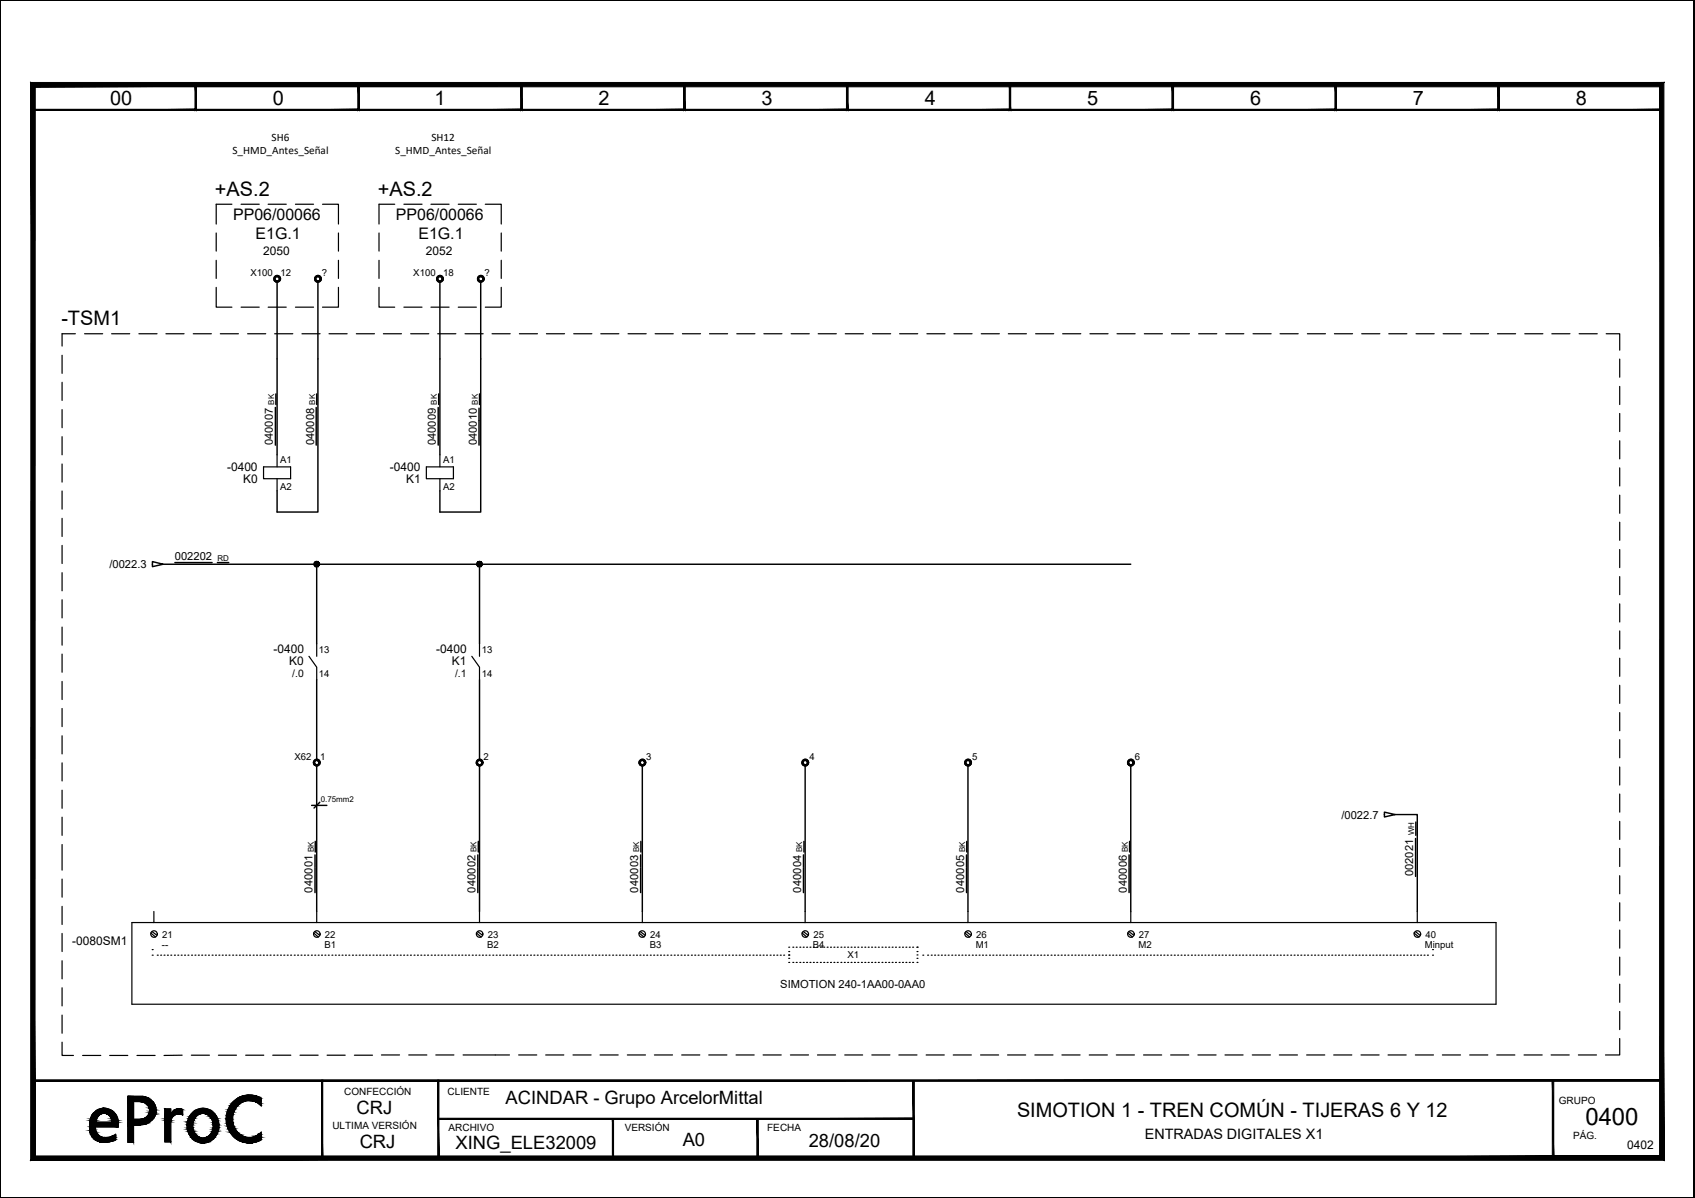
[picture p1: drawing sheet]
<svg xmlns="http://www.w3.org/2000/svg" width="297mm" height="210mm" viewBox="0 0 297 210" stroke-linecap="round" stroke-linejoin="round" font-family="sans-serif">
<!-- layer: eProC - L2 -->
<g fill="#000" stroke="#000" stroke-width=".18">
<path d="M31.2 194.3h.3zM31.7 195.3h.3zM35.1 194.2h1zM43.2 191.9h1.1zM45.3 193.4h.5v.2zM45.5 198.6l.3-.2v.2zM43.2 200.3h1.1z"/>
<path d="M0 0l296.8 .1zM0 0h296.9z"/>
<path d="M5.6 19.4h28.8l-.2-.3zM5.6 19.4l.3-.3h28.3zM5.6 14.7v4.7l.3-.3zM5.6 14.7l.3 .3v4.1zM5.6 14.7l.3 .3 28.5-.3zM5.9 15l28.5-.3-.2 .3zM34.4 14.7l-.2 .3 .2 4.4zM34.2 15l.2 4.4-.2-.3z"/>
<path d="M34.2 19.4h28.8l-.3-.3zM34.2 19.4l.2-.3h28.3zM34.2 14.7v4.7l.2-.3zM34.2 14.7l.2 .3v4.1zM34.2 14.7l.2 .3 28.6-.3zM34.4 15l28.6-.3-.3 .3zM62.7 15l.3 4.4v-4.7zM62.7 15l.3 4.4-.3-.3z"/>
<path d="M62.7 19.4h28.8l-.2-.3zM62.7 19.4l.2-.3h28.4zM62.7 14.7v4.7l.2-.3zM62.7 14.7l.2 .3v4.1zM62.7 14.7l.2 .3 28.6-.3zM62.9 15l28.6-.3-.2 .3zM91.3 15l.2 4.4v-4.7zM91.3 15l.2 4.4-.2-.3z"/>
<path d="M91.3 19.4h28.8l-.3-.3zM91.3 19.4l.2-.3h28.3zM91.3 14.7v4.7l.2-.3zM91.3 14.7l.2 .3v4.1zM91.3 14.7l.2 .3 28.6-.3zM91.5 15l28.6-.3-.3 .3zM119.8 15l.3 4.4v-4.7zM119.8 15l.3 4.4-.3-.3z"/>
<path d="M119.8 19.4h28.8l-.2-.3zM119.8 19.4l.3-.3h28.3zM119.8 14.7v4.7l.3-.3zM119.8 14.7l.3 .3v4.1zM119.8 14.7l.3 .3 28.5-.3zM120.1 15l28.5-.3-.2 .3zM148.6 14.7l-.2 .3 .2 4.4zM148.4 15l.2 4.4-.2-.3z"/>
<path d="M148.3 19.4h28.8l-.2-.3zM148.3 19.4l.3-.3h28.3zM148.3 14.7v4.7l.3-.3zM148.3 14.7l.3 .3v4.1zM148.3 14.7l.3 .3 28.5-.3zM148.6 15l28.5-.3-.2 .3zM177.1 14.7l-.2 .3 .2 4.4zM176.9 15l.2 4.4-.2-.3z"/>
<path d="M176.9 19.4h28.8l-.3-.3zM176.9 19.4l.2-.3h28.3zM176.9 14.7v4.7l.2-.3zM176.9 14.7l.2 .3v4.1zM176.9 14.7l.2 .3 28.6-.3zM177.1 15l28.6-.3-.3 .3zM205.7 14.7l-.3 .3 .3 4.4zM205.4 15l.3 4.4-.3-.3z"/>
<path d="M205.4 19.4h28.8l-.2-.3zM205.4 19.4l.3-.3h28.3zM205.4 14.7v4.7l.3-.3zM205.4 14.7l.3 .3v4.1zM205.4 14.7l.3 .3 28.5-.3zM205.7 15l28.5-.3-.2 .3zM234.2 14.7l-.2 .3 .2 4.4zM234 15l.2 4.4-.2-.3z"/>
<path d="M234 19.4h28.8l-.3-.3zM234 19.4l.2-.3h28.3zM234 14.7v4.7l.2-.3zM234 14.7l.2 .3v4.1zM234 14.7l.2 .3 28.6-.3zM234.2 15l28.6-.3-.3 .3zM262.8 14.7l-.3 .3 .3 4.4zM262.5 15l.3 4.4-.3-.3z"/>
<path d="M262.5 19.4h28.8l-.3-.3zM262.5 19.4l.2-.3h28.3zM262.5 14.7v4.7l.2-.3zM262.5 14.7l.2 .3v4.1zM262.5 14.7l.2 .3 28.6-.3zM262.7 15l28.6-.3-.3 .3zM291.3 14.7l-.3 .3 .3 4.4zM291 15l.3 4.4-.3-.3z"/>
<path d="M296.8 .1v209.7l.1-209.8zM296.9 0v209.9z"/>
<path d="M5.8 189.2v.3l285.4-.3zM5.8 189.5l285.4-.3v.3z"/>
<path d="M15.7 197.5l1 .3v-.3zM15.7 197.5l1 .3h-1z"/>
<path d="M15.7 197.8l1 .2v-.2zM15.7 197.8l1 .2h-1z"/>
<path d="M15.7 198l1.1 .1-.1-.1zM15.7 198l1.1 .1h-1.1z"/>
<path d="M15.7 198.1l1.1 .2v-.2zM15.7 198.1l1.1 .2h-1.1z"/>
<path d="M15.7 198.3l1.2 .1zM15.7 198.3l1.2 .1z"/>
<path d="M15.7 196.3l1.2 .1zM15.7 196.3l1.2 .1z"/>
<path d="M15.7 196.4l1.1 .2 .1-.2zM15.7 196.4l1.1 .2h-1.1z"/>
<path d="M15.7 198.4l1.3 .2-.1-.2zM15.7 198.4l1.3 .2h-1.2z"/>
<path d="M15.8 196.1l1.1 .2v-.2zM15.8 196.1l1.1 .2h-1.2z"/>
<path d="M15.9 195.9l1 .2 .1-.2zM15.9 195.9l1 .2h-1.1z"/>
<path d="M15.8 198.6l1.3 .1zM15.8 198.6l1.3 .1z"/>
<path d="M15.9 195.8h1.2zM15.9 195.8l1.1 .1h-1.1z"/>
<path d="M15.8 198.7l1.4 .2-.1-.2zM15.8 198.7l1.4 .2h-1.2z"/>
<path d="M16 195.6l1.1 .2 .1-.2zM16 195.6l1.1 .2h-1.2z"/>
<path d="M16 198.9l1.4 .2-.2-.2zM16 198.9l1.4 .2h-1.4zM16 199.1h1.4zM16 199.1h1.4z"/>
<path d="M16.1 195.4l1.1 .2 .2-.2zM16.1 195.4l1.1 .2h-1.2z"/>
<path d="M16.1 195.4h1.3zM16.1 195.4h1.3z"/>
<path d="M16 199.1l1.7 .1-.3-.1zM16 199.1l1.7 .1h-1.6z"/>
<path d="M16.2 195.3l1.2 .1 .2-.1zM16.2 195.3l1.2 .1h-1.3z"/>
<path d="M16.1 199.2l1.8 .1zM16.1 199.2l1.8 .1z"/>
<path d="M16.3 195.1l1.3 .2 .3-.2zM16.3 195.1l1.3 .2h-1.4z"/>
<path d="M16.2 199.3h2zM16.2 199.3h2z"/>
<path d="M16.3 195.1h1.8zM16.3 195.1h1.6z"/>
<path d="M18 194.2l.9 .1zM17.5 194.3l.5-.1 .9 .1z"/>
<path d="M16.3 199.3h2.5zM16.3 199.3h2.5z"/>
<path d="M17.5 194.3l1.8 .2-.4-.2zM17.1 194.5l.4-.2 1.8 .2z"/>
<path d="M17.1 194.5l2.7 .2-.5-.2zM16.7 194.7l.4-.2 2.7 .2z"/>
<path d="M17.2 200h2.4zM17.2 200h2.1z"/>
<path d="M16.7 194.7l3.4 .3-.3-.3zM16.3 195l.4-.3 3.4 .3z"/>
<path d="M17 199.9h2.9zM17 199.9l2.6 .1z"/>
<path d="M16.3 195l3.9 .1zM16.3 195l3.9 .1z"/>
<path d="M18.4 195.1h1.8zM18.4 195.1h1.8z"/>
<path d="M18.6 195.1l1.6 .2v-.2zM18.6 195.1l1.6 .2h-1.4z"/>
<path d="M18.8 195.3l1.6 .1-.2-.1zM18.8 195.3l1.6 .1h-1.4z"/>
<path d="M20.2 198.8l.1 .2zM19.8 199l.4-.2 .1 .2z"/>
<path d="M19.8 199l.5 .2v-.2zM19.3 199.2l.5-.2 .5 .2z"/>
<path d="M19.3 199.2l1 .1zM18.8 199.3h1.5z"/>
<path d="M18.8 199.3h1.5zM18.8 199.3h1.5z"/>
<path d="M16.3 199.3l4 .1zM16.3 199.3l4 .1z"/>
<path d="M16.3 199.4l4 .3v-.3zM16.3 199.4l4 .3h-3.7z"/>
<path d="M16.6 199.7h3.7zM16.6 199.7h3.7z"/>
<path d="M16.7 199.7l3.2 .2 .4-.2zM16.7 199.7l3.2 .2h-2.9z"/>
<path d="M19 195.4h1.4zM19 195.4h1.4z"/>
<path d="M19.1 195.4l1.3 .2v-.2zM19.1 195.4l1.3 .2h-1.1z"/>
<path d="M19.3 195.6l1.3 .2-.2-.2zM19.3 195.6l1.3 .2h-1.2z"/>
<path d="M19.4 195.8l1.2 .1zM19.4 195.8l1.2 .1z"/>
<path d="M19.4 195.9l1.2 .2v-.2zM19.4 195.9l1.2 .2h-1.1z"/>
<path d="M19.5 196.1l1.2 .2-.1-.2zM19.5 196.1l1.2 .2h-1.1z"/>
<path d="M19.6 196.3l1.1 .1zM19.6 196.3l1.1 .1z"/>
<path d="M19.6 196.4l1.1 .2v-.2zM19.6 196.4l1.1 .2h-1.1z"/>
<path d="M15.7 196.6l5 .3v-.3zM15.7 196.6l5 .3h-5z"/>
<path d="M15.7 196.9l5 .6v-.6zM15.7 196.9l5 .6h-5z"/>
<path d="M22.4 197.1h1zM22.4 197.1h1z"/>
<path d="M22.4 193l1 3.1v-3.1zM22.4 193l1 3.1h-1z"/>
<path d="M22.4 197.1l1 3.1v-3.1zM22.4 197.1l1 3.1h-1z"/>
<path d="M22.4 192.1l3.1 .1-.5-.1zM22.4 192.1l3.1 .1h-3.1z"/>
<path d="M22.4 197h2.7zM22.4 197l2.2 .1z"/>
<path d="M22.4 192.2l3.6 .2-.5-.2zM22.4 192.2l3.6 .2h-3.6z"/>
<path d="M22.4 196.9l2.7 .1 .6-.1zM22.4 196.9l2.7 .1h-2.7z"/>
<path d="M22.4 192.4l4.1 .4-.5-.4zM22.4 192.4l4.1 .4h-4.1z"/>
<path d="M22.4 196.7l3.3 .2 .5-.2zM22.4 196.7l3.3 .2h-3.3z"/>
<path d="M22.4 192.8l4.4 .2-.3-.2zM22.4 192.8l4.4 .2h-4.4z"/>
<path d="M22.4 196.3l3.8 .4 .4-.4zM22.4 196.3l3.8 .4h-3.8z"/>
<path d="M24.5 193l2.3 .1zM24.5 193l2.3 .1z"/>
<path d="M22.4 196.1l4.2 .2 .2-.2zM22.4 196.1l4.2 .2h-4.2z"/>
<path d="M24.8 193.1h2zM24.8 193.1h2z"/>
<path d="M24.8 196.1h2zM24.5 196.1h2.3z"/>
<path d="M25 193.1h1.9zM25 193.1h1.9z"/>
<path d="M25.1 196h1.7zM24.8 196.1h2z"/>
<path d="M25.1 193.1l1.9 .2-.1-.2zM25.1 193.1l1.9 .2h-1.6z"/>
<path d="M25.3 195.9h1.6zM25.1 196h1.7z"/>
<path d="M25.4 193.3l1.7 .1-.1-.1zM25.4 193.3l1.7 .1h-1.4z"/>
<path d="M25.4 195.9h1.6zM25.3 195.9h1.6z"/>
<path d="M25.7 193.4l1.4 .2v-.2zM25.7 193.4l1.4 .2h-1.4z"/>
<path d="M25.7 195.7l1.3 .2 .1-.2zM25.4 195.9l.3-.2 1.3 .2z"/>
<path d="M25.7 193.6h1.5zM25.7 193.6h1.5z"/>
<path d="M25.9 193.6l1.4 .3-.1-.3zM25.9 193.6l1.4 .3h-1.3z"/>
<path d="M25.9 195.5h1.3zM25.9 195.5h1.3z"/>
<path d="M25.9 195.5l1.2 .2 .1-.2zM25.9 195.5l1.2 .2h-1.4z"/>
<path d="M26 193.9l1.3 .1v-.1zM26 193.9l1.3 .1h-1.2z"/>
<path d="M26 195.3l1.2 .2 .1-.2zM26 195.3l1.2 .2h-1.3z"/>
<path d="M26.1 194l1.2 .2v-.2zM26.1 194l1.2 .2h-1.2z"/>
<path d="M26.1 194.2l1.2 .3v-.3zM26.1 194.2l1.2 .3h-1.1z"/>
<path d="M26.2 194.5h1.2zM26.2 194.5h1.2z"/>
<path d="M26.2 194.7l1.1 .3v-.3zM26.2 194.7l1.1 .3h-1.2zM26.1 195h1.2zM26.1 195h1.2z"/>
<path d="M26.1 195l1.2 .3v-.3zM26.1 195l1.2 .3h-1.3z"/>
<path d="M26.2 194.5l1.1 .2 .1-.2zM26.2 194.5l1.1 .2h-1.1z"/>
<path d="M28.9 194.3l1 .9v-.9zM28.9 194.3l1 .9h-1z"/>
<path d="M28.9 195.2l1 .1zM28.9 195.2l1 .1z"/>
<path d="M28.9 196.6l1 3.5v-3.5zM28.9 196.6l1 3.5h-1z"/>
<path d="M28.9 196.3l1 .3 .1-.3zM28.9 196.3l1 .3h-1z"/>
<path d="M28.9 196.1l1.1 .2v-.2zM28.9 196.1l1.1 .2h-1.1z"/>
<path d="M28.9 195.8l1.1 .3 .1-.3zM28.9 195.8l1.1 .3h-1.1z"/>
<path d="M28.9 195.6l1.2 .2 .2-.2zM28.9 195.6l1.2 .2h-1.2z"/>
<path d="M28.9 195.5l1.4 .1 .2-.1zM28.9 195.5l1.4 .1h-1.4z"/>
<path d="M28.9 195.3l1.6 .2 .2-.2zM28.9 195.3l1.6 .2h-1.6z"/>
<path d="M29.9 195.2l1.1 .1zM29.9 195.2l1.1 .1z"/>
<path d="M28.9 195.3h2.1zM28.9 195.3h1.8z"/>
<path d="M30 195.2h1.2zM30 195.2h1z"/>
<path d="M31.2 194.3h.5zM31 194.3h.7z"/>
<path d="M31 194.3h.8zM30.9 194.3h.9z"/>
<path d="M31.7 195.3h.3zM31.9 195.3l.1 .1z"/>
<path d="M30.9 194.3l1.1 .1zM30.7 194.4h1.3z"/>
<path d="M30.7 194.4l1.3 .1zM30.6 194.5h1.4z"/>
<path d="M30.6 194.5l1.4 .1v-.1zM30.4 194.6l.2-.1 1.4 .1z"/>
<path d="M30.4 194.6l1.6 .2v-.2zM30.2 194.8l.2-.2 1.6 .2z"/>
<path d="M30.2 194.8l1.8 .2v-.2zM30.2 194.8l1.8 .2h-1.9z"/>
<path d="M30.1 195l1.9 .2v-.2zM30.1 195l1.9 .2h-2z"/>
<path d="M31.2 195.2h.8zM31.2 195.2h.8z"/>
<path d="M31.5 195.2l.5 .1zM31.5 195.2l.5 .1z"/>
<path d="M33 196h1.1zM33 196h1.1z"/>
<path d="M32.8 197.1h1zM32.8 197.1h1z"/>
<path d="M32.8 197.1l1 .4v-.4zM32.8 197.1l1 .4h-1z"/>
<path d="M32.8 197.5l1 .2v-.2zM32.8 197.5l1 .2h-1z"/>
<path d="M32.8 196.7l1 .4v-.4zM32.8 196.7l1 .4h-1z"/>
<path d="M32.8 197.7l1.1 .3-.1-.3zM32.8 197.7l1.1 .3h-1z"/>
<path d="M32.9 196.5l.9 .2 .1-.2zM32.9 196.5l.9 .2h-1z"/>
<path d="M32.9 198l1.1 .2-.1-.2zM32.9 198l1.1 .2h-1.1z"/>
<path d="M32.9 196.4l1 .1 .1-.1zM32.9 196.4l1 .1h-1z"/>
<path d="M32.9 198.2l1.1 .1zM32.9 198.2l1.1 .1z"/>
<path d="M33 198.3l1.2 .3-.2-.3zM33 198.3l1.2 .3h-1.1z"/>
<path d="M33 196l1 .4 .1-.4zM33 196l1 .4h-1.1z"/>
<path d="M33.1 198.6l1.2 .2-.1-.2zM33.1 198.6l1.2 .2h-1.2z"/>
<path d="M33.2 195.7l.9 .3 .2-.3zM33.2 195.7l.9 .3h-1.1z"/>
<path d="M33.1 198.8l1.4 .1-.2-.1zM33.1 198.8l1.4 .1h-1.2z"/>
<path d="M33.3 198.9l1.5 .3-.3-.3zM33.3 198.9l1.5 .3h-1.4z"/>
<path d="M33.3 195.5l1 .2 .2-.2zM33.3 195.5l1 .2h-1.1z"/>
<path d="M33.3 195.4h1.3zM33.3 195.5h1.2z"/>
<path d="M33.4 199.2h1.5zM33.4 199.2h1.5z"/>
<path d="M33.5 195.3l1.1 .1 .3-.1zM33.5 195.3l1.1 .1h-1.3z"/>
<path d="M33.4 199.2l1.7 .1zM33.4 199.2l1.7 .1z"/>
<path d="M33.5 199.3l1.9 .1zM33.5 199.3l1.9 .1z"/>
<path d="M33.6 195.1l1.3 .2 .3-.2zM33.6 195.1l1.3 .2h-1.4z"/>
<path d="M33.6 195.1h2zM33.6 195.1h1.6z"/>
<path d="M35.1 194.2l1.5 .2-.5-.2zM34.5 194.4l.6-.2 1.5 .2z"/>
<path d="M34.5 194.4l2.6 .3-.5-.3zM34 194.7l.5-.3 2.6 .3z"/>
<path d="M34.3 200l2.1 .2 .4-.2zM34.3 200l2.1 .2h-1.6z"/>
<path d="M34 194.7l3.5 .3-.4-.3zM34 194.7l3.5 .3h-3.8z"/>
<path d="M33.8 199.7l3 .3 .5-.3zM33.8 199.7l3 .3h-2.5z"/>
<path d="M33.7 195l3.8 .1zM33.7 195l3.8 .1z"/>
<path d="M35.6 195.1h2zM35.6 195.1h2z"/>
<path d="M33.6 199.4l3.7 .3 .2-.3zM33.6 199.4l3.7 .3h-3.5z"/>
<path d="M35.9 195.1l1.8 .2-.1-.2zM35.9 195.1l1.8 .2h-1.5z"/>
<path d="M36.1 199.3h1.5zM35.7 199.4h1.8z"/>
<path d="M36.2 195.3l1.6 .1-.1-.1zM36.2 195.3l1.6 .1h-1.3z"/>
<path d="M36.2 199.2h1.5zM36.1 199.3h1.5z"/>
<path d="M36.4 199.2h1.3zM36.2 199.2h1.5z"/>
<path d="M36.5 195.4l1.3 .1zM36.5 195.4l1.3 .1z"/>
<path d="M36.6 195.5l1.4 .2-.2-.2zM36.6 195.5l1.4 .2h-1.2z"/>
<path d="M36.7 198.9l1 .3 .2-.3zM36.4 199.2l.3-.3 1 .3z"/>
<path d="M36.8 195.7l1.3 .3-.1-.3zM36.8 195.7l1.3 .3h-1.1z"/>
<path d="M36.8 198.8l1.1 .1 .1-.1zM36.8 198.8l1.1 .1h-1.2z"/>
<path d="M36.9 198.6l1.1 .2 .1-.2zM36.9 198.6l1.1 .2h-1.2z"/>
<path d="M37 196h1.1zM37 196h1.1z"/>
<path d="M37 196l1.2 .4-.1-.4zM37 196l1.2 .4h-1z"/>
<path d="M37.1 198.3l1 .3 .1-.3zM37.1 198.3l1 .3h-1.2z"/>
<path d="M37.2 196.4l1.1 .1-.1-.1zM37.2 196.4l1.1 .1h-1z"/>
<path d="M37.2 198.2h1zM37.2 198.2l1 .1h-1.1z"/>
<path d="M37.3 196.5l1 .2v-.2zM37.3 196.5l1 .2h-1z"/>
<path d="M37.3 198l.9 .2 .1-.2zM37.3 198l.9 .2h-1z"/>
<path d="M37.3 196.7l1.1 .4-.1-.4zM37.3 196.7l1.1 .4h-1.1z"/>
<path d="M37.3 197.1h1.1zM37.3 197.1h1.1z"/>
<path d="M37.3 197.1l1.1 .4v-.4zM37.3 197.1l1.1 .4h-1.1z"/>
<path d="M37.3 197.5l1.1 .2v-.2zM37.3 197.5l1.1 .2h-1.1z"/>
<path d="M37.3 197.7l1 .3 .1-.3zM37.3 197.7l1 .3h-1z"/>
<path d="M39.6 196.1l1.2 .6v-.6zM39.6 196.1l1.2 .6h-1.1z"/>
<path d="M39.7 195.4l1.1 .7v-.7zM39.7 195.4l1.1 .7h-1.2z"/>
<path d="M39.7 196.7l1.2 .2-.1-.2zM39.7 196.7l1.2 .2h-1.2z"/>
<path d="M39.7 195.3l1.1 .1 .1-.1zM39.7 195.3l1.1 .1h-1.1z"/>
<path d="M39.7 196.9l1.3 .4-.1-.4zM39.7 196.9l1.3 .4h-1.2z"/>
<path d="M39.8 194.8l1.1 .5 .1-.5zM39.8 194.8l1.1 .5h-1.2z"/>
<path d="M39.8 197.3l1.3 .4-.1-.4zM39.8 197.3l1.3 .4h-1.2z"/>
<path d="M39.9 194.5l1.1 .3 .1-.3zM39.9 194.5l1.1 .3h-1.2z"/>
<path d="M39.9 197.7l1.4 .2-.2-.2zM39.9 197.7l1.4 .2h-1.3z"/>
<path d="M40 194.3l1.1 .2 .2-.2zM40 194.3l1.1 .2h-1.2z"/>
<path d="M40 197.9l1.6 .5-.3-.5zM40 197.9l1.6 .5h-1.3zM40.3 198.4h1.3zM40.3 198.4h1.3z"/>
<path d="M40.3 193.8l1 .5 .3-.5zM40.3 193.8l1 .5h-1.3z"/>
<path d="M40.3 198.4l1.8 .4-.5-.4zM40.3 198.4l1.8 .4h-1.5z"/>
<path d="M40.6 193.4l1 .4 .5-.4zM40.6 193.4l1 .4h-1.3zM40.3 193.8h1.3zM40.3 193.8h1.3z"/>
<path d="M40.6 198.8l1.8 .2-.3-.2zM40.6 198.8l1.8 .2h-1.6z"/>
<path d="M40.8 193.1l1.3 .3 .3-.3zM40.8 193.1l1.3 .3h-1.5z"/>
<path d="M40.8 199l1.7 .1zM40.8 199l1.7 .1z"/>
<path d="M40.9 193.1h1.6zM40.8 193.1h1.6z"/>
<path d="M40.9 199.1l2.2 .2-.6-.2zM40.9 199.1l2.2 .2h-2z"/>
<path d="M41.1 192.9l1.4 .2 .6-.2zM40.9 193.1l.2-.2 1.4 .2z"/>
<path d="M41.1 199.3h2.6zM41.1 199.3h2.6z"/>
<path d="M41.1 192.8h2.6zM41.1 192.8l2 .1z"/>
<path d="M43.2 191.9l1.4 .1zM42.8 192h1.8z"/>
<path d="M42.8 192l2.2 .1-.4-.1zM42.4 192.1l.4-.1 2.2 .1z"/>
<path d="M42.4 192.1l2.9 .1-.3-.1zM42 192.2l.4-.1 2.9 .1z"/>
<path d="M45.3 193.4l.5 .2zM45.6 193.6h.2v.2z"/>
<path d="M42 192.2l3.8 .2-.5-.2zM41.7 192.4l.3-.2 3.8 .2z"/>
<path d="M42 199.9l3 .1 .3-.1zM42 199.9l3 .1h-2.6z"/>
<path d="M41.7 192.4l4.1 .2v-.2zM41.4 192.6l.3-.2 4.1 .2z"/>
<path d="M41.4 192.6l4.4 .2v-.2zM41.1 192.8l.3-.2 4.4 .2z"/>
<path d="M43.7 192.8l2.1 .1zM43.7 192.8l2.1 .1z"/>
<path d="M44.2 192.9l1.6 .2v-.2zM44.2 192.9l1.6 .2h-1z"/>
<path d="M44.8 193.1l1 .3v-.3zM44.8 193.1l1 .3h-.5z"/>
<path d="M45.5 198.6l.3 .2v-.2zM45.3 198.8l.2-.2 .3 .2z"/>
<path d="M45.3 198.8l.5 .3v-.3zM44.8 199.1l.5-.3 .5 .3z"/>
<path d="M44.8 199.1l1 .2v-.2zM44.2 199.3l.6-.2 1 .2z"/>
<path d="M44.2 199.3h1.6zM43.7 199.3h2.1z"/>
<path d="M41.1 199.3l4.7 .2v-.2zM41.1 199.3l4.7 .2h-4.4z"/>
<path d="M41.4 199.5l4.4 .2v-.2zM41.4 199.5l4.4 .2h-4.1z"/>
<path d="M41.7 199.7l3.6 .2 .5-.2zM41.7 199.7l3.6 .2h-3.3z"/>
<path d="M76.8 195.9v.2l83.3-.2zM76.8 196.1l83.3-.2v.2z"/>
<path d="M.1 0l-.1 209.9zM0 0v209.9z"/>
<path d="M5.4 203.3l285.4-.8h-284.7zM5.4 203.3l285.4-.8 .8 .8zM290.9 15.2l-.1 187.3 .8 .8zM291.6 14.4v188.9l-.7-188.1zM6.2 15.2h284.7l.7-.8zM5.4 14.4h286.2l-285.4 .8zM5.4 14.4l.7 188.1 .1-187.3zM5.4 14.4l.7 188.1-.7 .8z"/>
<path d="M17.8 200.1h.9zM17.8 200.1l.5 .1z"/>
<path d="M17.7 200.1h1.2zM17.7 200.1h1z"/>
<path d="M17.4 200h1.9zM17.4 200l1.5 .1z"/>
<path d="M34.8 200.2l1 .1 .6-.1zM34.8 200.2l1 .1z"/>
<path d="M43.2 200.3h.7zM43.4 200.3h.5z"/>
<path d="M42.8 200.2h1.8zM42.8 200.2l1.5 .1z"/>
<path d="M42.4 200l2.2 .2 .4-.2zM42.4 200l2.2 .2h-1.8z"/>
<path d="M56.3 189.2v13.6h.3zM56.3 189.2h.3v13.6z"/>
<path d="M76.7 189.2v13.6h.2zM76.7 189.2h.2v13.6z"/>
<path d="M107.3 196.1v6.7h.2zM107.3 196.1h.2v6.7z"/>
<path d="M132.6 196.1v6.7h.3zM132.6 196.1h.3v6.7z"/>
<path d="M160 189.3v13.6h.2zM160 189.3h.2v13.6z"/>
<path d="M272 189.3v13.6h.3zM272 189.3h.3v13.6z"/>
<path d="M.1 209.8l296.8 .1zM.1 209.8l296.8 .1h-296.9z"/>
<path d="M0 209.9l296.9-.1zM0 209.8h296.9z"/>
</g>
<g fill="none" stroke="#000" stroke-width=".18">
<path d="M15.7 196.9v1.1M15.7 196.8a2.52 2.52 0 0 1 2.6-2.6 2.52 2.52 0 0 1 2.5 2.6M15.7 197.9a2.36 2.36 0 0 0 2.6 2.3M16.7 197.4a1.71 1.71 0 0 0 1.6 1.9M16.8 196.6h2.8M16.9 196.6a1.38 1.38 0 0 1 1.4-1.6 1.38 1.38 0 0 1 1.3 1.6M20.3 198.8v.9M20.3 198.7l-1.2 .5-.9 .1M20.3 199.7l-1.2 .4h-.9M20.7 196.9v.6h-4M23.4 192.1h-1v8.1h1v-3.1h1.2M23.4 193v3.1"/>
<path d="M24.5 193h-1.1v3.1h1.1M24.5 193a1.55 1.55 0 0 1 1.7 1.6 1.55 1.55 0 0 1-1.7 1.5M24.6 197.1a2.5 2.5 0 0 0 2.5-1.5 2.5 2.5 0 0 0-.5-2.8l-1-.6-.6-.1h-2.6v5M29.9 195.3v-1h-1v5.8h1v-3.5M30 195.2a1.55 1.55 0 0 1 2-.8v1M32 195.4a1.38 1.38 0 0 0-2 1.2M33.8 194.8a2.8 2.8 0 0 1 3.1-.3 2.8 2.8 0 0 1 1.5 2.7 2.83 2.83 0 0 1-2.8 3.1 2.83 2.83 0 0 1-2.8-3.1 3.2 3.2 0 0 1 1-2.4zM34.3 195.7a1.71 1.71 0 0 1 1.8-.5 1.71 1.71 0 0 1 1.2 1.5 1.98 1.98 0 0 1-2.2 2.6 2.3 2.3 0 0 1-.8-3.6zM45.8 193.8v-1.4a4.1 4.1 0 0 0-6.2 3.6 4.1 4.1 0 0 0 6.2 3.7v-1.3M45.8 193.7a2.91 2.91 0 0 0-3.4-.6 2.91 2.91 0 0 0-1.6 2.9 2.93 2.93 0 0 0 1.7 3 2.93 2.93 0 0 0 3.3-.7M0 209.9h.1"/>
</g>
<g fill="none" stroke="#000" stroke-width=".21">
<path d="M5.8 19.3h285.4v170h-285.4zM40.6 35.8h-2.7v3.5M42.2 35.8h3.2M47 35.8h3.2M51.8 35.8h3.1M56.5 35.8h2.8v3.5M69.2 35.8h-2.8v3.5M70.8 35.8h3.2M75.5 35.8h3.2M80.3 35.8h3.2M85 35.8h2.8v3.5M13.2 58.5h-2.3v2.1"/>
<path d="M14.8 58.5h3.2M19.6 58.5h3.1M24.3 58.5h3.2M29.1 58.5h3.2M33.9 58.5h3.1M37.9 50.3v3.5h2.7M37.9 40.8v3.2M37.9 45.6v3.2M38.6 58.5h3.2M42.2 53.8h3.2M43.4 58.5h3.2M47 53.8h3.2"/>
<path d="M48.1 58.5h3.2M51.8 53.8h3.1M52.9 58.5h3.2M57.7 58.5h3.1M59.3 50.3v3.5h-2.8M59.3 40.8v3.2M59.3 45.6v3.2M62.4 58.5h3.2M66.4 50.3v3.5h2.8M66.4 40.8v3.2M66.4 45.6v3.2M67.2 58.5h3.2"/>
<path d="M70.8 53.8h3.2M72 58.5h3.1M75.5 53.8h3.2M76.7 58.5h3.2M80.3 53.8h3.2M81.5 58.5h3.2M86.2 58.5h3.2M87.8 50.3v3.5h-2.8M87.8 40.8v3.2M87.8 45.6v3.2M91 58.5h3.2M95.8 58.5h3.1"/>
<path d="M100.5 58.5h3.2M105.3 58.5h3.2M110.1 58.5h3.1M114.8 58.5h3.2M119.6 58.5h3.2M124.3 58.5h3.2M129.1 58.5h3.2M133.9 58.5h3.1M138.6 58.5h3.2M143.4 58.5h3.2M148.1 58.5h3.2M152.9 58.5h3.2"/>
<path d="M157.6 58.5h3.2M162.4 58.5h3.2M167.2 58.5h3.1M172 58.5h3.1M176.7 58.5h3.2M181.5 58.5h3.2M186.2 58.5h3.2M191 58.5h3.2M195.7 58.5h3.2M200.5 58.5h3.2M205.3 58.5h3.1M210.1 58.5h3.1"/>
<path d="M214.8 58.5h3.2M219.6 58.5h3.2M224.3 58.5h3.2M229.1 58.5h3.2M233.8 58.5h3.2M238.6 58.5h3.2M243.4 58.5h3.1M248.2 58.5h3.1M252.9 58.5h3.2M257.7 58.5h3.2M262.4 58.5h3.2M267.2 58.5h3.2"/>
<path d="M271.9 58.5h3.2M276.7 58.5h3.2M281.5 58.5h2.3v2.9M10.9 62.2v3.2M10.9 67v3.2M10.9 71.8v3.1M10.9 76.5v3.2M48.6 79.7v2.1M77.1 79.7v2.1M283.8 62.9v3.2M283.8 67.7v3.2M283.8 72.4v3.2"/>
<path d="M283.8 77.2v3.2M10.9 81.3v3.2M10.9 86v3.2M10.9 90.8v3.2M10.9 95.6v3.1M46.2 81.8h4.7v2.1h-4.7zM48.6 83.9v2.1M74.7 81.8h4.8v2.1h-4.8zM77.1 83.9v2.1M283.8 82v3.1M283.8 86.8v3.1M283.8 91.5v3.2"/>
<path d="M283.8 96.3v3.2M10.9 100.3v3.2M10.9 105.1v3.2M10.9 109.9v3.1M10.9 114.6v3.2M10.9 119.4v3.2M54.1 115l1.4 1.9v2.2M55.5 112.8v2.2M82.7 115l1.3 1.9v2.2M84 112.8v2.2M283.8 101v3.2M283.8 105.8v3.2"/>
<path d="M283.8 110.5v3.2M283.8 115.3v3.2M10.9 124.1v3.2M10.9 128.9v3.2M10.9 133.7v3.1M10.9 138.4v3.2M283.8 120.1v3.1M283.8 124.9v3.1M283.8 129.6v3.2M283.8 134.4v3.2M283.8 139.1v3.2M10.9 148v4.5"/>
<path d="M10.9 143.2v3.2M10.9 154v3.2M10.9 158.8v3.2M27 159.7v1.9M55.5 159.7v1.9M84 159.7v1.9M112.6 159.7v1.9M141.1 159.7v1.9M169.6 159.7v1.9M198.2 159.7v1.9M248.4 159.7v1.9M283.8 143.9v3.2"/>
<path d="M283.8 148.6v3.2M283.8 153.4v3.2M283.8 158.2v3.1M10.9 163.5v3.2M10.9 168.3v3.2M10.9 173.1v3.1M10.9 177.9v3.1M23.1 161.6h239.1v14.4h-239.1zM26.4 163.5l.9 .7M26.6 163.2l.9 .7M26.7 166.4h.1M26.7 167.4h.1"/>
<path d="M27.6 167.4h.1M28.2 167.4h.1M28.7 167.4h.1M29.3 167.4h.1M29.9 167.4h.1M30.6 167.4h.1M31.2 167.4h.1M31.7 167.4h.1M32.3 167.4h.1M32.9 167.4h.1M33.6 167.4h.1M34.2 167.4h.1"/>
<path d="M34.8 167.4h.1M35.3 167.4h.1M35.9 167.4h.1M36.5 167.4h.1M37.2 167.4h.1M37.8 167.4h.1M38.4 167.4h.1M38.9 167.4h.1M39.5 167.4h.1M40.1 167.4h.1M40.8 167.4h.1M41.4 167.4h.1"/>
<path d="M42 167.4h.1M42.5 167.4h.1M43.1 167.4h.1M43.7 167.4h.1M44.4 167.4h.1M45 167.4h.1M45.6 167.4h.1M46.1 167.4h.1M46.7 167.4h.1M47.3 167.4h.1M48 167.4h.1M48.6 167.4h.1"/>
<path d="M49.1 167.4h.1M49.7 167.4h.1M50.3 167.4h.1M50.9 167.4h.1M51.6 167.4h.1M52.2 167.4h.1M52.7 167.4h.1M53.3 167.4h.1M53.9 167.4h.1M54.6 167.4h.1M54.9 163.5l.9 .7M55.2 167.4h.1"/>
<path d="M55.2 163.2l.8 .7M55.8 167.4h.1M56.3 167.4h.1M56.9 167.4h.1M57.5 167.4h.1M58.2 167.4h.1M58.8 167.4h.1M59.4 167.4h.1M59.9 167.4h.1M60.5 167.4h.1M61.1 167.4h.1M61.8 167.4h.1"/>
<path d="M62.4 167.4h.1M62.9 167.4h.1M63.5 167.4h.1M64.1 167.4h.1M64.7 167.4h.1M65.4 167.4h.1M66 167.4h.1M66.5 167.4h.1M67.1 167.4h.1M67.7 167.4h.1M68.3 167.4h.1M69 167.4h.1"/>
<path d="M69.6 167.4h.1M70.1 167.4h.1M70.7 167.4h.1M71.3 167.4h.1M71.9 167.4h.1M72.6 167.4h.1M73.2 167.4h.1M73.7 167.4h.1M74.3 167.4h.1M74.9 167.4h.1M75.6 167.4h.1M76.2 167.4h.1"/>
<path d="M76.8 167.4h.1M77.3 167.4h.1M77.9 167.4h.1M78.5 167.4h.1M79.2 167.4h.1M79.8 167.4h.1M80.3 167.4h.1M80.9 167.4h.1M81.5 167.4h.1M82.1 167.4h.1M82.8 167.4h.1M83.4 167.4h.1"/>
<path d="M83.5 163.5l.8 .7M83.7 163.2l.9 .7M83.9 167.4h.1M84.5 167.4h.1M85.1 167.4h.1M85.7 167.4h.1M86.4 167.4h.1M87 167.4h.1M87.5 167.4h.1M88.1 167.4h.1M88.7 167.4h.1M89.3 167.4h.1"/>
<path d="M90 167.4h.1M90.6 167.4h.1M91.1 167.4h.1M91.7 167.4h.1M92.3 167.4h.1M93 167.4h.1M93.6 167.4h.1M94.1 167.4h.1M94.7 167.4h.1M95.3 167.4h.1M95.9 167.4h.1M96.6 167.4h.1"/>
<path d="M97.2 167.4h.1M97.7 167.4h.1M98.3 167.4h.1M98.9 167.4h.1M99.5 167.4h.1M100.2 167.4h.1M100.8 167.4h.1M101.3 167.4h.1M101.9 167.4h.1M102.5 167.4h.1M103.1 167.4h.1M103.8 167.4h.1"/>
<path d="M104.4 167.4h.1M104.9 167.4h.1M105.5 167.4h.1M106.1 167.4h.1M106.7 167.4h.1M107.4 167.4h.1M107.9 167.4h.1M108.5 167.4h.1M109.1 167.4h.1M109.7 167.4h.1M110.3 167.4h.1M111 167.4h.1"/>
<path d="M111.5 167.4h.1M112 163.5l.9 .7M112.1 167.4h.1M112.2 163.2l.9 .7M112.7 167.4h.1M113.3 167.4h.1M114 167.4h.1M114.6 167.4h.1M115.1 167.4h.1M115.7 167.4h.1M116.3 167.4h.1M116.9 167.4h.1"/>
<path d="M117.6 167.4h.1M118.2 167.4h.1M118.7 167.4h.1M119.3 167.4h.1M119.9 167.4h.1M120.5 167.4h.1M121.2 167.4h.1M121.8 167.4h.1M122.3 167.4h.1M122.9 167.4h.1M123.5 167.4h.1M124.1 167.4h.1"/>
<path d="M124.8 167.4h.1M125.3 167.4h.1M125.9 167.4h.1M126.5 167.4h.1M127.1 167.4h.1M127.7 167.4h.1M128.4 167.4h.1M128.9 167.4h.1M129.5 167.4h.1M130.1 167.4h.1M130.7 167.4h.1M131.3 167.4h.1"/>
<path d="M132 167.4h.1M132.5 167.4h.1M133.1 167.4h.1M133.7 167.4h.1M134.3 167.4h.1M135 167.4h.1M135.6 167.4h.1M136.1 167.4h.1M136.7 167.4h.1M137.3 167.4h.1M138.2 167.4h.1M138.2 168.6h.1"/>
<path d="M138.2 167.9h.1M138.2 167.3h.1M138.2 166.7h.1M138.2 166h.1M138.9 168.6h.1M138.9 166h.1M139.5 168.6h.1M139.5 166h.1M140.2 168.6h.1M140.2 166h.1M140.5 163.5l.9 .7M140.8 168.6h.1"/>
<path d="M140.8 166h.1M140.8 163.2l.8 .7M141.4 168.6h.1M141.4 166h.1M141.9 168.6h.1M141.9 166h.1M142.5 168.6h.1M142.5 166h.1M143.1 168.6h.1M143.1 166h.1M143.8 168.6h.1M143.8 166h.1"/>
<path d="M144.4 168.6h.1M144.4 166h.1M144.9 168.6h.1M144.9 166h.1M145.5 168.6h.1M145.5 166h.1M146.1 168.6h.1M146.1 166h.1M146.7 168.6h.1M146.7 166h.1M147.4 168.6h.1M147.4 166h.1"/>
<path d="M148 168.6h.1M148 166h.1M148.5 168.6h.1M148.5 166h.1M149.1 168.6h.1M149.1 166h.1M149.7 168.6h.1M149.7 166h.1M150.3 168.6h.1M150.3 166h.1M151 168.6h.1M151 166h.1"/>
<path d="M151.6 168.6h.1M151.6 166h.1M152.1 168.6h.1M152.1 166h.1M152.7 168.6h.1M152.7 166h.1M153.3 168.6h.1M153.3 166h.1M153.9 168.6h.1M153.9 166h.1M154.6 168.6h.1M154.6 166h.1"/>
<path d="M155.2 168.6h.1M155.2 166h.1M155.7 168.6h.1M155.7 166h.1M156.3 168.6h.1M156.3 166h.1M156.9 168.6h.1M156.9 166h.1M157.6 168.6h.1M157.6 166h.1M158.2 168.6h.1M158.2 166h.1"/>
<path d="M158.7 168.6h.1M158.7 166h.1M159.3 168.6h.1M159.3 166h.1M159.9 168.6h.1M159.9 166h.1M160.7 166h.1M160.7 166.7h.1M160.7 167.3h.1M160.7 167.9h.1M160.7 168.6h.1M161.7 167.4h.1"/>
<path d="M162.6 167.4h.1M163.2 167.4h.1M163.8 167.4h.1M164.4 167.4h.1M165 167.4h.1M165.6 167.4h.1M166.2 167.4h.1M166.8 167.4h.1M167.4 167.4h.1M168 167.4h.1M168.6 167.4h.1M169.1 163.5l.8 .7"/>
<path d="M169.2 167.4h.1M169.3 163.2l.9 .7M169.8 167.4h.1M170.4 167.4h.1M171 167.4h.1M171.6 167.4h.1M172.2 167.4h.1M172.8 167.4h.1M173.4 167.4h.1M174 167.4h.1M174.6 167.4h.1M175.2 167.4h.1"/>
<path d="M175.8 167.4h.1M176.4 167.4h.1M177 167.4h.1M177.6 167.4h.1M178.2 167.4h.1M178.8 167.4h.1M179.4 167.4h.1M180 167.4h.1M180.6 167.4h.1M181.2 167.4h.1M181.8 167.4h.1M182.4 167.4h.1"/>
<path d="M183 167.4h.1M183.6 167.4h.1M184.2 167.4h.1M184.8 167.4h.1M185.4 167.4h.1M186 167.4h.1M186.6 167.4h.1M187.2 167.4h.1M187.8 167.4h.1M188.4 167.4h.1M189 167.4h.1M189.6 167.4h.1"/>
<path d="M190.2 167.4h.1M190.8 167.4h.1M191.4 167.4h.1M192 167.4h.1M192.6 167.4h.1M193.2 167.4h.1M193.8 167.4h.1M194.4 167.4h.1M195 167.4h.1M195.6 167.4h.1M196.2 167.4h.1M196.8 167.4h.1"/>
<path d="M197.4 167.4h.1M197.6 163.5l.9 .7M197.8 163.2l.9 .7M198 167.4h.1M198.6 167.4h.1M199.2 167.4h.1M199.8 167.4h.1M200.4 167.4h.1M201 167.4h.1M201.6 167.4h.1M202.2 167.4h.1M202.8 167.4h.1"/>
<path d="M203.4 167.4h.1M204 167.4h.1M204.6 167.4h.1M205.2 167.4h.1M205.8 167.4h.1M206.4 167.4h.1M207 167.4h.1M207.6 167.4h.1M208.2 167.4h.1M208.8 167.4h.1M209.4 167.4h.1M210 167.4h.1"/>
<path d="M210.6 167.4h.1M211.2 167.4h.1M211.8 167.4h.1M212.4 167.4h.1M213 167.4h.1M213.6 167.4h.1M214.2 167.4h.1M214.8 167.4h.1M215.4 167.4h.1M216 167.4h.1M216.6 167.4h.1M217.2 167.4h.1"/>
<path d="M217.8 167.4h.1M218.4 167.4h.1M219 167.4h.1M219.6 167.4h.1M220.2 167.4h.1M220.8 167.4h.1M221.4 167.4h.1M222 167.4h.1M222.6 167.4h.1M223.2 167.4h.1M223.8 167.4h.1M224.4 167.4h.1"/>
<path d="M225 167.4h.1M225.6 167.4h.1M226.2 167.4h.1M226.8 167.4h.1M227.4 167.4h.1M228 167.4h.1M228.6 167.4h.1M229.2 167.4h.1M229.8 167.4h.1M230.4 167.4h.1M231 167.4h.1M231.6 167.4h.1"/>
<path d="M232.2 167.4h.1M232.8 167.4h.1M233.4 167.4h.1M234 167.4h.1M234.6 167.4h.1M235.2 167.4h.1M235.8 167.4h.1M236.4 167.4h.1M237 167.4h.1M237.6 167.4h.1M238.2 167.4h.1M238.8 167.4h.1"/>
<path d="M239.4 167.4h.1M240 167.4h.1M240.6 167.4h.1M241.2 167.4h.1M241.8 167.4h.1M242.4 167.4h.1M243 167.4h.1M243.6 167.4h.1M244.2 167.4h.1M244.8 167.4h.1M245.4 167.4h.1M246 167.4h.1"/>
<path d="M246.5 167.4h.1M247.2 167.4h.1M247.8 167.4h.1M247.8 163.5l.9 .7M248 163.2l.9 .7M248.4 167.4h.1M249 167.4h.1M249.6 167.4h.1M250.1 167.4h.1M251 166.4h.1M251 167.4h.1M283.8 163v3.1"/>
<path d="M283.8 167.7v3.2M283.8 172.4v3.2M283.8 177.2v3.2M10.9 182.6v2.3h2M14.5 184.9h3.2M19.2 184.9h3.2M24 184.9h3.2M31.9 184.9h-3.2M33.5 184.9h3.2M38.3 184.9h3.1M43.1 184.9h3.1M47.8 184.9h3.2"/>
<path d="M52.6 184.9h3.2M57.3 184.9h3.2M62.1 184.9h3.2M66.8 184.8h3.2M71.6 184.8h3.2M76.4 184.8h3.1M81.2 184.8h8.1M90.9 184.8h3.2M95.6 184.8h3.2M100.4 184.8h3.2M105.2 184.8h3.1M109.9 184.8h3.2"/>
<path d="M114.7 184.8h3.2M119.5 184.8h3.1M124.2 184.8h3.2M129 184.8h3.2M133.7 184.8h3.2M138.5 184.8h3.2M143.3 184.8h3.1M148 184.8h3.2M152.8 184.8h3.2M157.5 184.8h3.2M162.3 184.8h3.2M167 184.8h3.2"/>
<path d="M171.8 184.8h3.2M176.6 184.8h3.1M181.4 184.8h3.1M186.1 184.8h3.2M190.9 184.8h3.2M195.6 184.8h3.2M200.4 184.8h3.2M205.1 184.8h3.2M209.9 184.8h3.2M214.7 184.8h3.1M219.5 184.8h3.1M224.2 184.8h3.2"/>
<path d="M229 184.8h3.2M233.7 184.8h3.2M238.5 184.8h3.2M243.2 184.8h3.2M248 184.8h3.2M252.8 184.8h3.1M257.6 184.8h3.1M262.3 184.8h3.2M267.1 184.8h3.2M271.8 184.8h3.2M276.6 184.8h3.2M283.8 182v2.8h-2.5"/>
<circle cx="27" cy="163.7" r=".57"/>
<circle cx="55.5" cy="163.7" r=".57"/>
<circle cx="84.1" cy="163.7" r=".57"/>
<circle cx="112.5" cy="163.7" r=".57"/>
<circle cx="141.1" cy="163.7" r=".57"/>
<circle cx="169.7" cy="163.7" r=".57"/>
<circle cx="198.2" cy="163.7" r=".57"/>
<circle cx="248.4" cy="163.7" r=".57"/>
</g>
<!-- layer: Referencias eProC -->
<path d="M26.7 98.4l1.9 .5-1.9 .4zM242.6 142.3l1.9 .4-1.9 .4z" fill="none" stroke="#000" stroke-width=".25"/>
<!-- layer: Cables eProC -->
<g fill="none" stroke="#000" stroke-width=".25">
<path d="M48.2 48.9l-.2 .1M48.2 49l-.2 .1M48.2 48.7l-.2 .2M48.2 49.1l-.1 .1M48.3 49.1l-.2 .1M48.3 48.3l-.3 .3M48.3 49.2l-.1 .1M48.4 49.2l-.1 .2M48.5 48.3l-.5 .5M48.6 49.4v30.3M48.6 49.2l-.2 .2M48.6 48.3l-.2 .2"/>
<path d="M48.7 49.2l-.2 .2M48.7 48.3l-.1 .2M48.8 48.4l-.1 .1M48.9 48.4l-.1 .1M49 48.4l-.2 .2M49 48.5l-.1 .2M49.1 48.6l-.2 .1M49.1 48.7l-.2 .2M49.1 49.1l-.3 .3M49.1 48.8l-.2 .2M49.1 48.9l-.5 .5M55.3 48.9l-.1 .1"/>
<path d="M55.3 49l-.1 .1M55.4 48.7l-.2 .2M55.4 49.1l-.2 .1M55.5 49.1l-.2 .1M55.5 48.3l-.3 .3M55.5 49.2l-.1 .1M55.6 49.2l-.1 .2M55.7 48.3l-.5 .5M55.7 49.4v40.3h-7.1v-3.7M55.7 49.2l-.2 .2M55.8 48.3l-.2 .2M55.8 49.2l-.2 .2"/>
<path d="M55.9 48.3l-.2 .2M56 48.4l-.2 .1M56 48.4l-.1 .1M56.1 48.4l-.1 .2M56.2 48.5l-.2 .2M56.2 48.6l-.1 .1M56.3 48.7l-.2 .2M56.3 49.1l-.4 .3M56.3 48.8l-.3 .2M56.3 48.9l-.5 .5M76.7 48.9l-.2 .1M76.7 49l-.1 .1"/>
<path d="M76.8 48.7l-.3 .2M76.8 49.1l-.2 .1M76.8 49.1l-.1 .1M76.9 48.3l-.3 .3M76.9 49.2l-.1 .1M77 49.2l-.2 .2M77 48.3l-.5 .5M77.1 49.4v30.3M77.1 49.2l-.2 .2M77.2 48.3l-.2 .2M77.3 48.3l-.2 .2M77.3 49.2l-.3 .2"/>
<path d="M77.3 48.4l-.1 .1M77.4 48.4l-.1 .1M77.5 48.4l-.1 .2M77.6 48.5l-.2 .2M77.6 48.6l-.1 .1M77.6 48.7l-.1 .2M77.6 49.1l-.3 .3M77.7 48.8l-.2 .2M77.7 48.9l-.6 .5M83.9 48.9l-.2 .1M83.9 49l-.2 .1M83.9 48.7l-.2 .2"/>
<path d="M83.9 49.1l-.1 .1M84 49.1l-.1 .1M84 48.3l-.3 .3M84 49.2l-.1 .1M84.1 49.2l-.1 .2M84.2 48.3l-.5 .5M84.2 49.4v40.3h-7.1v-3.7M84.2 49.2l-.1 .2M84.3 48.3l-.2 .2M84.4 48.3l-.2 .2M84.4 49.2l-.2 .2M84.5 48.4l-.1 .1"/>
<path d="M84.6 48.4l-.1 .1M84.7 48.4l-.2 .2M84.7 48.5l-.1 .2M84.8 48.6l-.2 .1M84.8 48.7l-.2 .2M84.8 49.1l-.3 .3M84.8 48.8l-.2 .2M84.8 48.9l-.5 .5M48.3 71.4v2.1M48.3 73.7v4.3M48.3 69v1.9M55.4 71.4v2.1"/>
<path d="M55.4 73.7v4.3M55.5 69v1.9M76.8 71.4v2.1M76.8 73.7v4.3M76.9 69v1.9M83.9 71.5v6.5M84 69v1.9M28.6 98.9h169.6M30.6 98.6h6.6M38.1 98.6h2M55.5 98.9v13.9M84 98.9v13.9"/>
<path d="M55.5 119.1v14M84 119.1v14M55.1 133.7l-.2 .1M55.1 133.7l-.1 .2M55.2 133.5l-.3 .2M55.2 133.8l-.2 .2M55.2 133.9l-.1 .1M55.3 133.1l-.3 .3M55.3 134l-.1 .1M55.4 134l-.2 .1M55.5 133.1l-.6 .5M55.5 134.2v25.5"/>
<path d="M55.5 134l-.2 .2M55.6 133.1l-.2 .2M55.6 134l-.2 .2M55.7 133.1l-.2 .1M55.8 133.1l-.2 .2M55.8 133.2l-.1 .1M55.9 133.2l-.1 .2M56 133.3l-.2 .1M56 133.4l-.1 .1M56 133.4l-.1 .2M56 133.6l-.2 .2M56 133.7l-.5 .5"/>
<path d="M56 133.9l-.3 .3M83.7 133.7l-.2 .1M83.7 133.7l-.2 .2M83.7 133.5l-.2 .2M83.7 133.8l-.1 .2M83.8 133.9l-.2 .1M83.8 133.1l-.3 .3M83.8 134l-.1 .1M83.9 134l-.1 .1M84 133.1l-.5 .5M84 134.2v25.5M84 134l-.1 .2"/>
<path d="M84.1 133.1l-.2 .2M84.2 134l-.3 .2M84.2 133.1l-.2 .1M84.3 133.1l-.1 .2M84.4 133.2l-.2 .1M84.5 133.2l-.2 .2M84.5 133.3l-.1 .1M84.5 133.4l-.1 .1M84.6 133.4l-.2 .2M84.6 133.9l-.4 .3M84.6 133.6l-.2 .2M84.6 133.7l-.5 .5"/>
<path d="M112.2 133.5l-.2 .2M112.2 133.7l-.2 .1M112.2 133.7l-.1 .2M112.2 133.8l-.1 .2M112.3 133.9l-.2 .1M112.4 133.1l-.4 .3M112.4 134l-.2 .1M112.4 134l-.1 .1M112.5 133.1l-.5 .5M112.6 134.2v25.5M112.6 134l-.2 .2M112.6 133.1l-.2 .2"/>
<path d="M112.7 134l-.2 .2M112.7 133.1l-.1 .1M112.8 133.1l-.1 .2M112.9 133.2l-.1 .1M112.9 133.2l-.1 .2M113 133.3l-.1 .1M113.1 133.4l-.2 .1M113.1 133.9l-.3 .3M113.1 133.4l-.2 .2M113.1 133.6l-.2 .2M113.1 133.7l-.5 .5M140.7 133.7l-.2 .1"/>
<path d="M140.8 133.5l-.3 .2M140.8 133.7l-.2 .2M140.8 133.8l-.2 .2M140.8 133.9l-.1 .1M140.9 133.1l-.3 .3M140.9 134l-.1 .1M141 134l-.2 .1M141.1 133.1l-.6 .5M141.1 134.2v25.5M141.1 134l-.2 .2M141.2 133.1l-.2 .2M141.3 133.1l-.2 .1"/>
<path d="M141.3 134l-.2 .2M141.4 133.1l-.2 .2M141.4 133.2l-.1 .1M141.5 133.2l-.1 .2M141.6 133.3l-.2 .1M141.6 133.4l-.1 .1M141.6 133.4l-.1 .2M141.6 133.9l-.2 .3M141.7 133.6l-.2 .2M141.7 133.7l-.5 .5M169.2 133.7l-.1 .1M169.3 133.5l-.2 .2"/>
<path d="M169.3 133.7l-.2 .2M169.3 133.8l-.1 .2M169.4 133.9l-.2 .1M169.4 133.1l-.3 .3M169.5 134l-.2 .1M169.5 134l-.1 .1M169.6 133.1l-.5 .5M169.6 134.2v25.5M169.6 134l-.1 .2M169.7 133.1l-.2 .2M169.8 133.1l-.1 .1M169.8 134l-.2 .2"/>
<path d="M169.9 133.1l-.1 .2M170 133.2l-.2 .1M170.1 133.2l-.2 .2M170.1 133.3l-.1 .1M170.1 133.4l-.1 .1M170.2 133.4l-.2 .2M170.2 133.9l-.3 .3M170.2 133.6l-.2 .2M170.2 133.7l-.5 .5M197.8 133.7l-.2 .1M197.8 133.7l-.1 .2M197.8 133.5l-.2 .2"/>
<path d="M197.8 133.8l-.1 .2M197.9 133.9l-.1 .1M198 133.1l-.3 .3M198 134l-.2 .1M198 134l-.1 .1M198.1 133.1l-.5 .5M198.2 134.2v25.5M198.2 134l-.2 .2M198.2 133.1l-.2 .2M198.3 134l-.2 .2M198.3 133.1l-.1 .1M198.4 133.1l-.1 .2"/>
<path d="M198.5 133.2l-.1 .1M198.6 133.2l-.1 .2M198.6 133.3l-.1 .1M198.7 133.4l-.2 .1M198.7 133.4l-.2 .2M198.7 133.9l-.3 .3M198.8 133.6l-.3 .2M198.8 133.7l-.6 .5M55.2 149.8v2.1M55.2 152.1v4.3M55.2 147.4v1.9M83.7 149.8v2.1"/>
<path d="M83.7 152.1v4.3M83.8 147.4v1.9M112.3 149.8v2.1M112.3 152.1v4.3M112.3 147.4v1.9M140.8 149.8v2.1M140.8 152.1v4.3M140.9 147.4v1.9M169.4 149.8v2.1M169.4 152.1v4.3M169.4 147.4v1.9M197.9 149.8v2.1"/>
<path d="M197.9 152.1v4.3M198 147.4v1.9M244.5 142.7h3.9v17M248.1 146.9v2.2M248.1 149.2v4.4M248.1 144v2.4"/>
<circle cx="48.6" cy="48.8" r=".57"/>
<circle cx="48.6" cy="48.8" r=".4"/>
<circle cx="55.7" cy="48.8" r=".57"/>
<circle cx="55.7" cy="48.8" r=".4"/>
<circle cx="77.1" cy="48.8" r=".57"/>
<circle cx="77.1" cy="48.8" r=".4"/>
<circle cx="84.3" cy="48.8" r=".57"/>
<circle cx="84.3" cy="48.8" r=".4"/>
<circle cx="55.5" cy="133.6" r=".57"/>
<circle cx="55.5" cy="133.6" r=".4"/>
<circle cx="84.1" cy="133.6" r=".57"/>
<circle cx="84.1" cy="133.6" r=".4"/>
<circle cx="112.6" cy="133.6" r=".57"/>
<circle cx="112.6" cy="133.6" r=".4"/>
<circle cx="141.1" cy="133.6" r=".57"/>
<circle cx="141.1" cy="133.6" r=".4"/>
<circle cx="169.7" cy="133.6" r=".57"/>
<circle cx="169.7" cy="133.6" r=".4"/>
<circle cx="198.2" cy="133.6" r=".57"/>
<circle cx="198.2" cy="133.6" r=".4"/>
</g>
<!-- layer: TEXTOS -->
<path d="M54.6 141.1h2.7M56 140.6l-1 1" fill="none" stroke="#000" stroke-width=".25"/>
<!-- layer: Cables eProC -->
<g fill="#000" stroke="#000" stroke-width=".18">
<path d="M55.1 98.6l.4 .3h-.5zM55.2 98.4l-.1 .2 .4 .3zM55.2 98.4h.3v.5z"/>
<path d="M55.5 98.9v.4h-.3zM55.1 99.1l.1 .2 .3-.4zM55 98.9h.5l-.4 .2z"/>
<path d="M55.5 98.4h.3l-.3 .5zM55.8 98.4l-.3 .5 .4-.3zM55.5 98.9l.4-.3 .1 .3z"/>
<path d="M55.5 98.9h.5l-.1 .2zM55.5 98.9l.3 .4 .1-.2zM55.5 98.9l.3 .4h-.3z"/>
<path d="M83.6 98.6l.4 .3h-.5zM83.8 98.4l-.2 .2 .4 .3zM83.8 98.4h.2v.5z"/>
<path d="M84 98.9v.4h-.2zM83.6 99.1l.2 .2 .2-.4zM83.5 98.9h.5l-.4 .2z"/>
<path d="M84 98.4h.3l-.3 .5zM84.3 98.4l-.3 .5 .5-.3zM84 98.9l.5-.3v.3z"/>
<path d="M84 98.9h.5v.2zM84 98.9l.3 .4 .2-.2zM84 98.9l.3 .4h-.3z"/>
</g>
<text font-size="4.2" x="277.8" y="197.1">0400</text>
<g font-size="3.5">
<text x="19.3" y="18.3">00</text>
<text x="47.8" y="18.3">0</text>
<text x="76.1" y="18.4">1</text>
<text x="104.9" y="18.4">2</text>
<text x="133.4" y="18.3">3</text>
<text x="162.1" y="18.4">4</text>
<text x="190.5" y="18.3">5</text>
<text x="219.1" y="18.3">6</text>
<text x="247.6" y="18.4">7</text>
<text x="276.1" y="18.3">8</text>
<text x="37.7" y="34.3">+AS.2</text>
<text x="66.2" y="34.3">+AS.2</text>
<text x="10.8" y="57">-TSM1</text>
<text x="178.2" y="195.7">SIMOTION 1 - TREN COMÚN - TIJERAS 6 Y 12</text>
</g>
<g font-size="3.2">
<text x="62.5" y="195.2">CRJ</text>
<text x="88.6" y="193.4">ACINDAR - Grupo ArcelorMittal</text>
<text x="63" y="201.1">CRJ</text>
<text x="79.8" y="201.4">XING_ELE32009</text>
<text x="119.6" y="200.8">A0</text>
<text x="141.7" y="200.9">28/08/20</text>
</g>
<g font-size="2.8">
<text x="40.9" y="38.5">PP06/00066</text>
<text x="44.8" y="41.9">E1G.1</text>
<text x="69.4" y="38.5">PP06/00066</text>
<text x="73.3" y="41.9">E1G.1</text>
</g>
<text font-size="2.5" x="200.6" y="199.5">ENTRADAS DIGITALES X1</text>
<g font-size="2.1">
<text x="46.1" y="44.7">2050</text>
<text x="74.6" y="44.7">2052</text>
<text x="39.8" y="82.6">-0400</text>
<text x="68.3" y="82.6">-0400</text>
<text x="42.6" y="84.7">K0</text>
<text x="71.2" y="84.7">K1</text>
<text x="47.9" y="114.4">-0400</text>
<text x="50.7" y="116.6">K0</text>
<text x="76.5" y="114.4">-0400</text>
<text x="79.2" y="116.6">K1</text>
<text x="12.7" y="165.5">-0080SM1</text>
<text x="285.2" y="201.3">0402</text>
</g>
<g font-size="2">
<text x="40.7" y="27">S_HMD_Antes_Señal</text>
<text x="47.6" y="24.7">SH6</text>
<text x="69.3" y="27">S_HMD_Antes_Señal</text>
<text x="75.6" y="24.7">SH12</text>
<text x="47.8" y="78" transform="rotate(-90 47.8 78)">040007</text>
<text x="55" y="78" transform="rotate(-90 55 78)">040008</text>
<text x="76.4" y="78" transform="rotate(-90 76.4 78)">040009</text>
<text x="83.6" y="78" transform="rotate(-90 83.6 78)">040010</text>
<text x="19.2" y="99.6">/0022.3</text>
<text x="30.6" y="98.2">002202</text>
<text x="235.1" y="143.5">/0022.7</text>
<text x="247.6" y="153.6" transform="rotate(-90 247.6 153.6)">002021</text>
<text x="54.8" y="156.4" transform="rotate(-90 54.8 156.4)">040001</text>
<text x="83.3" y="156.4" transform="rotate(-90 83.3 156.4)">040002</text>
<text x="111.8" y="156.4" transform="rotate(-90 111.8 156.4)">040003</text>
<text x="140.4" y="156.4" transform="rotate(-90 140.4 156.4)">040004</text>
<text x="169" y="156.4" transform="rotate(-90 169 156.4)">040005</text>
<text x="197.4" y="156.4" transform="rotate(-90 197.4 156.4)">040006</text>
<text x="136.7" y="173.1">SIMOTION 240-1AA00-0AA0</text>
</g>
<g font-size="1.8">
<text x="51.2" y="118.7">/.0</text>
<text x="79.8" y="118.7">/.1</text>
<text x="60.3" y="191.8">CONFECCIÓN</text>
<text x="78.4" y="191.8">CLIENTE</text>
<text x="58.3" y="197.9">ULTIMA VERSIÓN</text>
<text x="273.2" y="193.5">GRUPO</text>
<text x="78.6" y="198.2">ARCHIVO</text>
<text x="109.5" y="198.2">VERSIÓN</text>
<text x="134.5" y="198.2">FECHA</text>
<text x="275.7" y="199.5">PÁG.</text>
</g>
<g font-size="1.7">
<text x="43.9" y="48.4">X100</text>
<text x="49.1" y="48.4">12</text>
<text x="56.4" y="48.4">?</text>
<text x="72.4" y="48.4">X100</text>
<text x="77.7" y="48.4">18</text>
<text x="84.9" y="48.4">?</text>
<text x="49.1" y="81.1">A1</text>
<text x="77.6" y="81.1">A1</text>
<text x="49.1" y="85.8">A2</text>
<text x="77.6" y="85.8">A2</text>
<text x="55.9" y="114.4">13</text>
<text x="55.9" y="118.6">14</text>
<text x="84.4" y="114.4">13</text>
<text x="84.4" y="118.6">14</text>
<text x="51.6" y="133.2">X62</text>
<text x="56.1" y="133.2">1</text>
<text x="84.8" y="133.2">2</text>
<text x="113.2" y="133.2">3</text>
<text x="141.9" y="133.2">4</text>
<text x="170.3" y="133.2">5</text>
<text x="198.9" y="133.2">6</text>
<text x="28.4" y="166.1">--</text>
<text x="28.4" y="164.3">21</text>
<text x="56.9" y="166.1">B1</text>
<text x="56.9" y="164.3">22</text>
<text x="85.4" y="166.1">B2</text>
<text x="85.5" y="164.3">23</text>
<text x="113.9" y="166.1">B3</text>
<text x="114" y="164.3">24</text>
<text x="142.5" y="166.1">B4</text>
<text x="142.5" y="164.3">25</text>
<text x="148.5" y="167.9">X1</text>
<text x="171" y="166.1">M1</text>
<text x="171.1" y="164.3">26</text>
<text x="199.5" y="166.1">M2</text>
<text x="199.6" y="164.3">27</text>
<text x="249.7" y="166.1">Minput</text>
<text x="249.8" y="164.3">40</text>
</g>
<g font-size="1.4">
<text x="48" y="70.9" transform="rotate(-90 48 70.9)">BK</text>
<text x="55.2" y="70.9" transform="rotate(-90 55.2 70.9)">BK</text>
<text x="76.6" y="70.9" transform="rotate(-90 76.6 70.9)">BK</text>
<text x="83.7" y="70.9" transform="rotate(-90 83.7 70.9)">BK</text>
<text x="38.1" y="98.3">RD</text>
<text x="56.2" y="140.6">0.75mm2</text>
<text x="55" y="149.3" transform="rotate(-90 55 149.3)">BK</text>
<text x="83.5" y="149.3" transform="rotate(-90 83.5 149.3)">BK</text>
<text x="112" y="149.3" transform="rotate(-90 112 149.3)">BK</text>
<text x="140.6" y="149.3" transform="rotate(-90 140.6 149.3)">BK</text>
<text x="169.1" y="149.3" transform="rotate(-90 169.1 149.3)">BK</text>
<text x="197.7" y="149.3" transform="rotate(-90 197.7 149.3)">BK</text>
<text x="247.8" y="146.4" transform="rotate(-90 247.8 146.4)">WH</text>
</g>
</svg>
